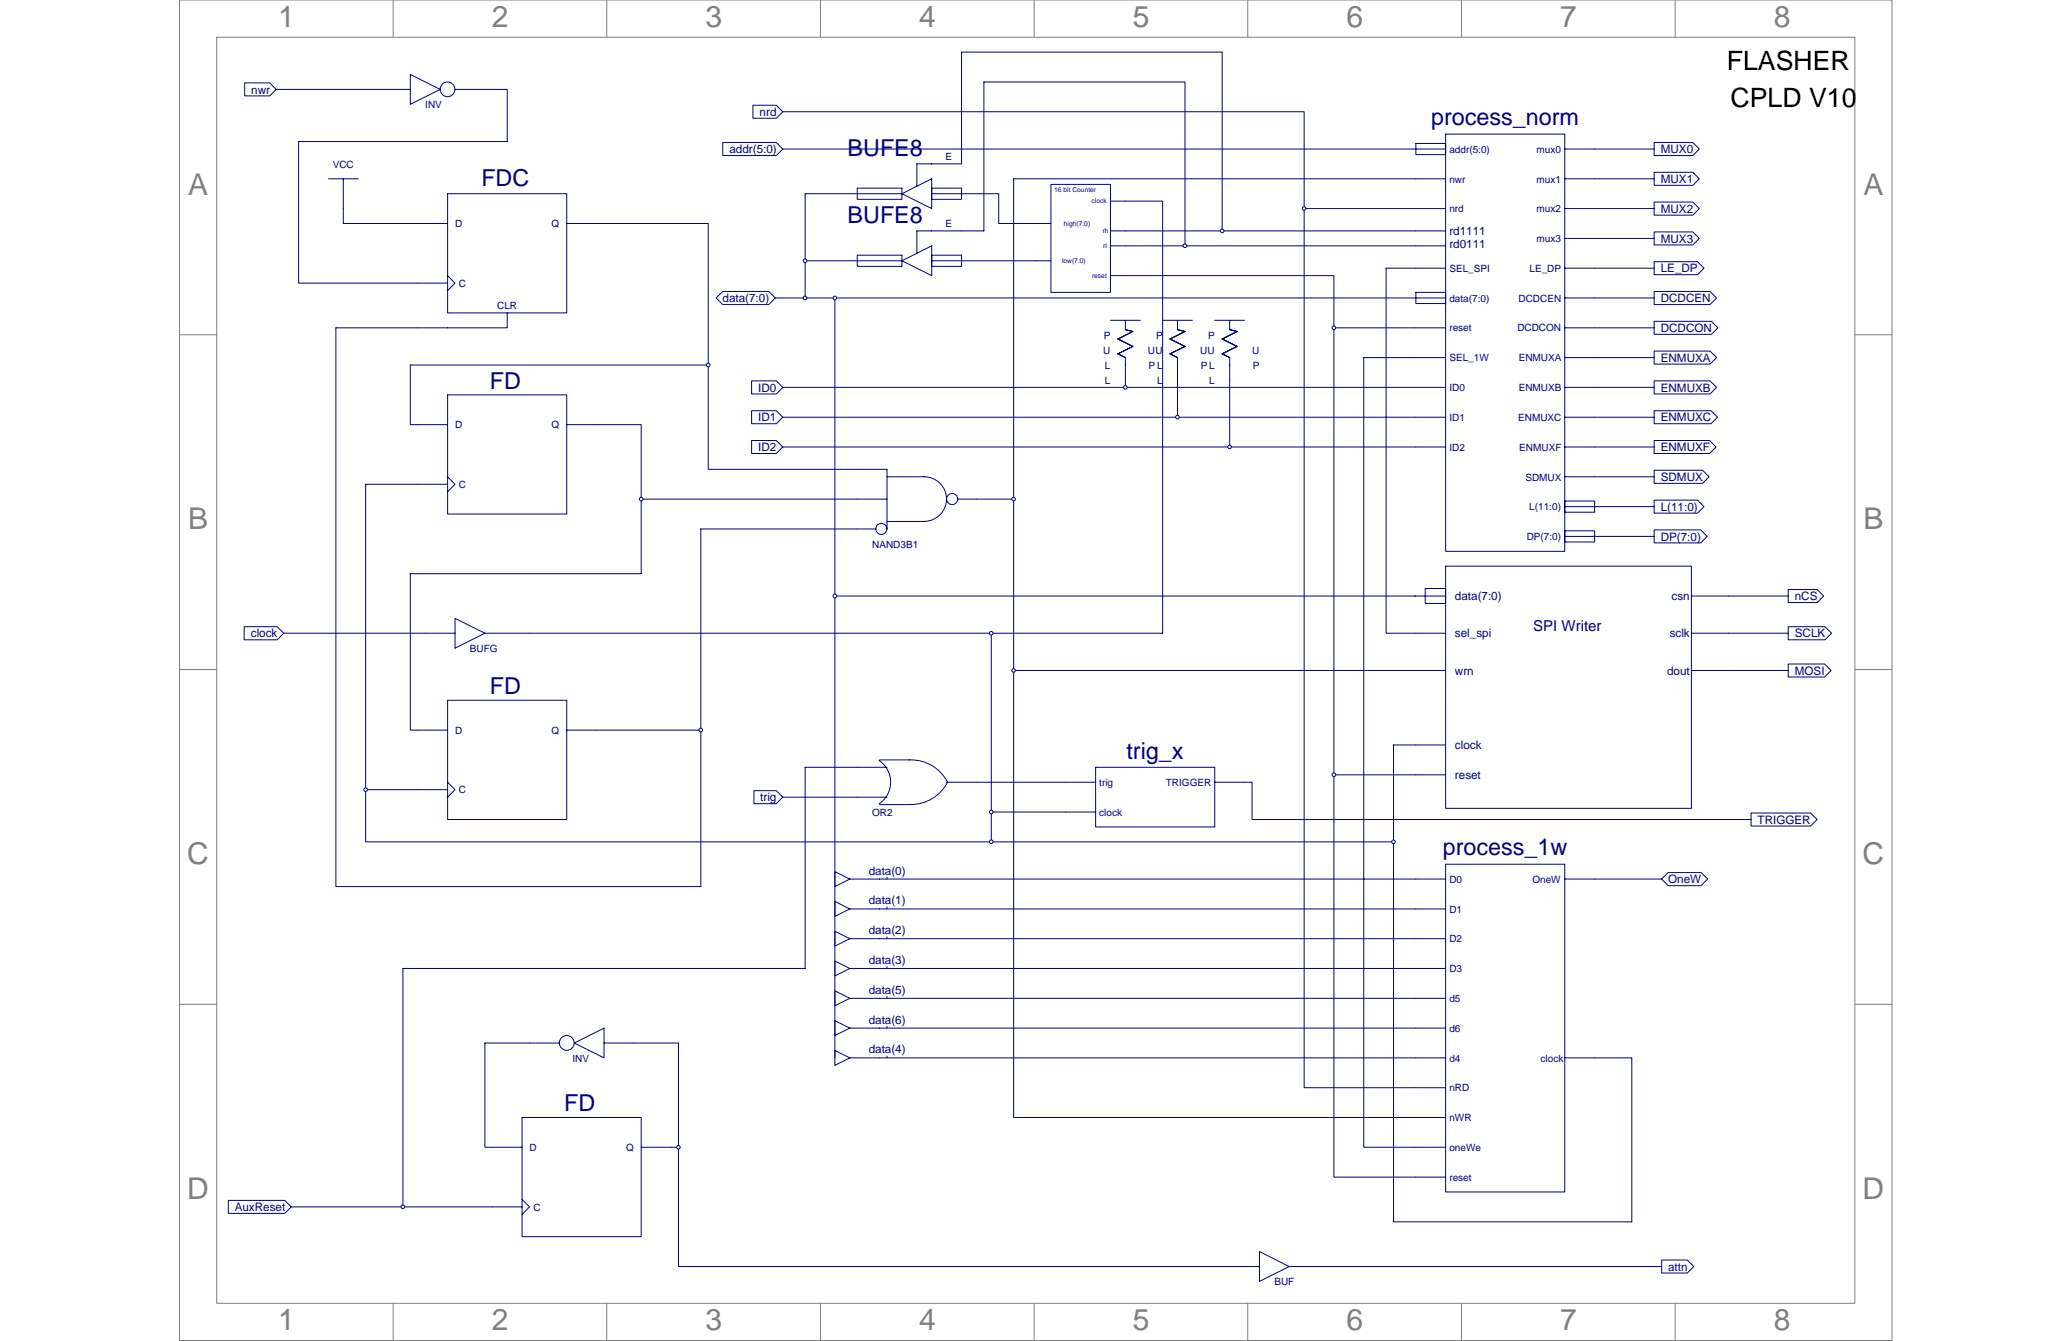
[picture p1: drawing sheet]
<svg xmlns="http://www.w3.org/2000/svg" width="432mm" height="279mm" viewBox="0 0 432 279" stroke-linecap="round" stroke-linejoin="round" font-family="sans-serif">
<g fill="none" stroke="#808080" stroke-width=".21">
<path d="M37.4 0h356.9v279.3h-356.9zM45.2 7.8h341.3v263.7h-341.3zM81.9 0v7.8M126.4 0v7.8M171 0v7.8M215.5 0v7.8M260 0v7.8M304.6 0v7.8M349.1 0v7.8M37.4 69.7h7.8M386.5 69.7h7.8M37.4 139.5h7.8"/>
<path d="M386.5 139.5h7.8M37.4 209.3h7.8M386.5 209.3h7.8M81.9 271.5v7.8M126.4 271.5v7.8M171 271.5v7.8M215.5 271.5v7.8M260 271.5v7.8M304.6 271.5v7.8M349.1 271.5v7.8"/>
</g>
<g fill="none" stroke="#000080" stroke-width=".21">
<path d="M163.1 31.1h138.2M295.1 29.9h6.2v2.3h-6.2zM295.1 37.3h6.2M301.3 27.9h24.8v87h-24.8zM326.1 31.1h18.6M326.1 37.3h18.6M295.1 43.5h6.2M295.1 48.1h6.2M295.1 51.2h6.2M301.3 55.9h-12.4v76h6.2M326.1 55.9h18.6M326.1 43.5h18.6"/>
<path d="M326.1 49.7h18.6M245.4 79.2v7.7M295.1 60.9h6.2v2.3h-6.2zM295.1 68.3h6.2M295.1 62.1h6.2M301.3 74.5h-17.1v164.5h17.1M326.1 68.3h18.6M326.1 74.5h18.6M326.1 62.1h18.6M163.1 86.9h138.2M295.1 80.7h6.2M295.1 93.1h6.2"/>
<path d="M326.1 86.9h18.6M326.1 99.3h18.6M326.1 80.7h18.6M326.1 93.1h18.6M326.1 104.4h6.2v2.3h-6.2zM326.1 110.6h6.2v2.3h-6.2zM326.1 105.6h18.6M326.1 111.8h18.6M259.4 163h1.5v7.8h104M174 181.6l3.1 1.6-3.1 1.5zM174 187.8l3.1 1.6-3.1 1.5zM174 194l3.1 1.6-3.1 1.5z"/>
<path d="M177.1 183.2h124.2M177.1 189.4h124.2M177.1 195.6h124.2M184.8 182.8v.4M184.8 189v.4M184.8 195.2v.4M301.3 180.1h24.8v68.2h-24.8zM326.1 183.2h20.2M174 200.2l3.1 1.6-3.1 1.5zM174 206.4l3.1 1.6-3.1 1.5zM174 212.7l3.1 1.5-3.1 1.6zM177.1 201.8h124.2"/>
<path d="M177.1 214.2h124.2M177.1 208h124.2M184.8 201.4v.4M184.8 207.6v.4M184.8 213.8v.4M295.1 226.6h6.2M295.1 232.8h6.2M295.1 220.4h6.2M326.1 220.4h6.2M295.1 245.3h6.2"/>
</g>
<circle cx="245.4" cy="86.9" r=".38" fill="#fff" stroke="#000080" stroke-width=".21"/>
<path d="M234.5 79.2v1.5M163.1 80.7h132" fill="none" stroke="#000080" stroke-width=".21"/>
<circle cx="234.5" cy="80.7" r=".38" fill="#fff" stroke="#000080" stroke-width=".21"/>
<path d="M256.3 79.2v13.9M163.1 93.1h132" fill="none" stroke="#000080" stroke-width=".21"/>
<circle cx="256.2" cy="93.1" r=".38" fill="#fff" stroke="#000080" stroke-width=".21"/>
<g fill="none" stroke="#000080" stroke-width=".21">
<path d="M150.6 29.7h11.2l1.3 1.4-1.3 1.3h-11.2zM156.9 21.9h4.9l1.3 1.4-1.3 1.3h-4.9zM344.7 29.7h8.1l1.3 1.4-1.3 1.3h-8.1zM344.7 35.9h8.1l1.3 1.4-1.3 1.3h-8.1zM344.7 48.3h8.1l1.3 1.4-1.3 1.3h-8.1zM344.7 42.1h8.1l1.3 1.4-1.3 1.3h-8.1zM344.7 54.5h9.1l1.3 1.4-1.3 1.3h-9.1zM156.6 79.4h5.2l1.3 1.3-1.3 1.4h-5.2zM231.4 66.7h6.2M234.5 66.7v2l1.6 .4-3.1 1.5 3.1 1.6-3.1 1.5 1.5 .8v4.7M242.3 66.7h6.2M245.4 66.7v2l1.6 .4-3.2 1.5 3.2 1.6-3.2 1.5 1.6 .8v4.7"/>
<path d="M253.2 66.7h6.2M256.3 66.7v2l1.5 .4-3.1 1.5 3.1 1.6-3.1 1.5 1.6 .8v4.7M344.7 60.7h11.7l1.3 1.4-1.3 1.4h-11.7zM344.7 67h12l1.3 1.3-1.3 1.4h-12zM344.7 73.2h11.7l1.3 1.3-1.3 1.4h-11.7zM344.7 79.4h11.7l1.3 1.3-1.3 1.4h-11.7zM124.3 88.5h9.3v15.5h51.2M156.6 85.6h5.2l1.3 1.3-1.3 1.4h-5.2zM156.6 91.8h5.2l1.3 1.3-1.3 1.4h-5.2zM178.6 97.8h6.2v12.4M184.8 99.3h7.8a4.6 4.6 0 0 1 4.7 4.7 4.6 4.6 0 0 1-4.7 4.6h-7.8M344.7 85.6h11.9l1.3 1.3-1.3 1.4h-11.9z"/>
<path d="M344.7 91.8h11.6l1.3 1.3-1.3 1.4h-11.6zM344.7 98h10.1l1.4 1.3-1.4 1.4h-10.1zM133.6 104v15.5h-48.1v32.6h1.6M178.6 110.2h3.9M199.6 104h3.9M344.7 104.2h9.1l1.3 1.4-1.3 1.3h-9.1zM344.7 110.4h9.7l1.4 1.4-1.4 1.3h-9.7zM157.1 164.7h4.7l1.3 1.4-1.3 1.3h-4.7zM163.1 166.1h15.5M346.3 183.2l1.3-1.4h6.9l1.4 1.4-1.4 1.3h-6.9z"/>
<circle cx="183.7" cy="110.2" r="1.15"/>
<circle cx="198.4" cy="104" r="1.15"/>
</g>
<circle cx="133.6" cy="104" r=".38" fill="#fff" stroke="#000080" stroke-width=".21"/>
<g fill="none" stroke="#000080" stroke-width=".21">
<path d="M51 17.3h5.2l1.4 1.3-1.4 1.4h-5.2zM57.6 18.6h27.9M85.5 15.5l6.2 3.1-6.2 3.1zM94.8 18.6h10.9v10.9h-43.5v29.5h31.1M71.5 43.5v3.1h21.8M93.3 40.4h24.8v24.8h-24.8zM93.3 57.4l1.5 1.6-1.5 1.5M118.1 46.6h6.2M105.7 65.2v3.1h-35.7v116.4h76v-32.6h-27.9M87.1 88.5h6.2M93.3 99.3l1.5 1.6-1.5 1.5M93.3 82.3h24.8v24.8h-24.8z"/>
<path d="M118.1 88.5h6.2M87.1 100.9h6.2M178.6 110.2h-32.6v41.9M87.1 152.1h6.2M93.3 145.9h24.8v24.9h-24.8zM87.1 164.5h6.2M93.3 163l1.5 1.5-1.5 1.6"/>
<circle cx="93.3" cy="18.6" r="1.54"/>
</g>
<circle cx="146" cy="152.1" r=".38" fill="#fff" stroke="#000080" stroke-width=".21"/>
<g fill="none" stroke="#000080" stroke-width=".21">
<path d="M68.5 37.3h6.2M71.5 37.3v6.2M124.3 46.6h23.3v29.5M87.1 88.5h-1.6v-12.4h62.1v21.7h31M59.1 131.9h35.7M94.8 128.8l6.2 3.1-6.2 3.1zM101 131.9h9.4M178.6 159.9h6.2M183.2 158.5a5.4 5.4 0 0 1 0 9M183.3 158.3h6.2a8.5 8.5 0 0 1 7.9 4.6M178.6 166.1h6.2M183.3 167.6h6.2"/>
<path d="M197.3 163h6.2M197.4 163a8.5 8.5 0 0 1-7.9 4.6"/>
</g>
<circle cx="147.6" cy="76" r=".38" fill="#fff" stroke="#000080" stroke-width=".21"/>
<g fill="none" stroke="#000080" stroke-width=".21">
<path d="M234.5 57.4h43.5v10.9h17.1M278 68.3v177h17.1M301.3 118h51.2v50.4h-51.2zM294.7 124.2h6.6M295.1 139.7h6.2M295.1 131.9h6.2M297 122.6h4.3v3.1h-4.3zM352.5 139.7h7.8M352.5 124.2h7.8M352.5 131.9h7.8M228.3 159.9h24.9v12.4h-24.9zM295.1 155.2h6.2"/>
<path d="M203.5 163h24.8M222.1 169.2h6.2M253.2 163h6.2M278 161.4h23.3M47.6 250.1h11.7l1.4 1.4-1.4 1.3h-11.7zM278 263.9h68.3"/>
</g>
<g fill="#fff" stroke="#000080" stroke-width=".21">
<circle cx="278" cy="68.3" r=".38"/>
<circle cx="278" cy="161.4" r=".38"/>
</g>
<path d="M163.1 23.3h108.7v20.2h23.3M271.8 43.5v183.1h23.3M360.3 139.7h12.4M360.3 131.9h12.4M360.3 124.2h12.4M372.7 138.3h7.5l1.4 1.4-1.4 1.4h-7.5zM372.7 130.6h7.6l1.4 1.3-1.4 1.4h-7.6zM372.7 122.8h6l1.3 1.4-1.3 1.3h-6zM364.9 169.4h12.4l1.4 1.4-1.4 1.3h-12.4z" fill="none" stroke="#000080" stroke-width=".21"/>
<circle cx="271.8" cy="43.5" r=".38" fill="#fff" stroke="#000080" stroke-width=".21"/>
<g fill="none" stroke="#000080" stroke-width=".21">
<path d="M116.6 217.3h-15.6v21.7h7.8M119.7 217.3l6.2-3.1v6.2zM125.9 217.3h15.5v46.6h114.9M108.8 232.8h24.8v24.9h-24.8zM133.6 239h7.8M102.6 251.5h6.2M108.8 249.9l1.6 1.6-1.6 1.5"/>
<circle cx="118.1" cy="217.3" r="1.55"/>
</g>
<circle cx="141.4" cy="239" r=".38" fill="#fff" stroke="#000080" stroke-width=".21"/>
<path d="M178.6 159.9h-10.8v41.9h-83.8v49.7M60.7 251.5h41.9" fill="none" stroke="#000080" stroke-width=".21"/>
<circle cx="84" cy="251.4" r=".38" fill="#fff" stroke="#000080" stroke-width=".21"/>
<g fill="none" stroke="#000080" stroke-width=".21">
<path d="M178.6 39.2h9.4v2.3h-9.4zM194.2 39.2h6.2v2.3h-6.2zM200.4 34.1h-9.3v4.7M219 38.4h12.4v22.5h-12.4zM167.8 54.3h10.8M188 40.4h-20.2v21.7M188 40.4l6.2-3.1v6.2zM194.2 40.4h6.2M200.4 54.3h18.6M215.9 46.6h3.1M231.4 41.9h3.1M231.4 57.4h3.1"/>
<path d="M231.4 48.1h3.1M231.4 51.2h3.1M161.6 62.1h133.5M174 62.1v62.1h121.1M50.9 130.6h6.9l1.3 1.3-1.3 1.4h-6.9zM174 124.2v96.2"/>
</g>
<g fill="#fff" stroke="#000080" stroke-width=".21">
<circle cx="167.8" cy="54.3" r=".38"/>
<circle cx="167.8" cy="62.1" r=".38"/>
<circle cx="174" cy="62.1" r=".38"/>
<circle cx="174" cy="124.2" r=".38"/>
</g>
<path d="M200.4 34.1v-23.2h54.3v37.2h40.4M178.6 53.2h9.4v2.3h-9.4zM178.6 54.3h9.4M188 54.3l6.2-3.1v6.2zM194.2 53.2h6.2v2.3h-6.2zM194.2 54.3h6.2M200.4 48.1h-9.3v4.7M234.5 48.1h20.2M149.2 62.1l1.4-1.4h9.6l1.4 1.4-1.4 1.4h-9.6z" fill="none" stroke="#000080" stroke-width=".21"/>
<circle cx="254.7" cy="48.1" r=".38" fill="#fff" stroke="#000080" stroke-width=".21"/>
<path d="M200.4 48.1h4.6v-31h42v34.1h48.1M234.5 51.2h12.5" fill="none" stroke="#000080" stroke-width=".21"/>
<circle cx="246.9" cy="51.2" r=".38" fill="#fff" stroke="#000080" stroke-width=".21"/>
<path d="M295.1 37.3h-83.9v66.7M203.5 104h7.7v128.8h83.9M211.2 139.7h83.9" fill="none" stroke="#000080" stroke-width=".21"/>
<g fill="#fff" stroke="#000080" stroke-width=".21">
<circle cx="211.2" cy="104" r=".38"/>
<circle cx="211.2" cy="139.7" r=".38"/>
</g>
<path d="M200.4 40.4h7.7v6.2h7.8M234.5 41.9h7.8v90h-131.9M87.1 100.9h-10.9v63.6h10.9M206.6 131.9v37.3h15.5M295.1 155.2h-4.7v20.2M76.2 164.5v10.9h214.2v79.2h49.7v-34.2h-7.8M206.6 169.2v6.2M256.3 263.9h6.2M262.5 260.8l6.2 3.1-6.2 3.1zM268.7 263.9h9.3M346.3 262.5h5.3l1.4 1.4-1.4 1.3h-5.3z" fill="none" stroke="#000080" stroke-width=".21"/>
<g fill="#fff" stroke="#000080" stroke-width=".21">
<circle cx="76.2" cy="164.5" r=".38"/>
<circle cx="206.6" cy="131.9" r=".38"/>
<circle cx="206.6" cy="169.2" r=".38"/>
<circle cx="206.6" cy="175.4" r=".38"/>
<circle cx="290.4" cy="175.4" r=".38"/>
</g>
<path d="M174 218.9l3.1 1.5-3.1 1.6zM177.1 220.4h118M184.8 220v.4" fill="none" stroke="#000080" stroke-width=".21"/>
<g font-size="6.3" fill="#808080">
<text x="58" y="5.7">1</text>
<text x="102.5" y="5.7">2</text>
<text x="147" y="5.7">3</text>
<text x="191.6" y="5.7">4</text>
<text x="236.1" y="5.7">5</text>
<text x="280.6" y="5.7">6</text>
<text x="325.1" y="5.7">7</text>
<text x="369.7" y="5.7">8</text>
<text x="39.2" y="40.6">A</text>
<text x="388.3" y="40.6">A</text>
<text x="39.2" y="110.3">B</text>
<text x="388.3" y="110.3">B</text>
<text x="39" y="180.1">C</text>
<text x="388.2" y="180.1">C</text>
<text x="39" y="249.8">D</text>
<text x="388.2" y="249.8">D</text>
<text x="58" y="277.2">1</text>
<text x="102.5" y="277.2">2</text>
<text x="147" y="277.2">3</text>
<text x="191.6" y="277.2">4</text>
<text x="236.1" y="277.2">5</text>
<text x="280.6" y="277.2">6</text>
<text x="325.1" y="277.2">7</text>
<text x="369.7" y="277.2">8</text>
</g>
<g font-size="5.6">
<text x="359.9" y="14.6">FLASHER</text>
<text x="360.6" y="22.3">CPLD V10</text>
</g>
<g font-size="4.9" fill="#000080">
<text x="298.2" y="26.1">process_norm</text>
<text x="176.6" y="32.5">BUFE8</text>
<text x="100.3" y="38.7">FDC</text>
<text x="176.6" y="46.5">BUFE8</text>
<text x="102.1" y="81">FD</text>
<text x="102.1" y="144.7">FD</text>
<text x="234.8" y="158.1">trig_x</text>
<text x="300.7" y="178.2">process_1w</text>
<text x="117.6" y="231.6">FD</text>
</g>
<text font-size="3.1" fill="#000080" x="319.5" y="131.6">SPI Writer</text>
<g font-size="2.4" fill="#000080">
<text x="52.4" y="19.5">nwr</text>
<text x="158.3" y="24.2">nrd</text>
<text x="152" y="31.9">addr(5:0)</text>
<text x="346.1" y="31.9">MUX0</text>
<text x="346.1" y="38.1">MUX1</text>
<text x="346.1" y="44.3">MUX2</text>
<text x="302" y="49">rd1111</text>
<text x="302" y="51.7">rd0111</text>
<text x="346.1" y="50.5">MUX3</text>
<text x="346.1" y="56.7">LE_DP</text>
<text x="150.6" y="63">data(7:0)</text>
<text x="346.1" y="63">DCDCEN</text>
<text x="346.1" y="69.2">DCDCON</text>
<text x="346.1" y="75.4">ENMUXA</text>
<text x="158" y="81.6">ID0</text>
<text x="346.1" y="81.6">ENMUXB</text>
<text x="158" y="87.8">ID1</text>
<text x="346.1" y="87.8">ENMUXC</text>
<text x="158" y="94">ID2</text>
<text x="346.1" y="94">ENMUXF</text>
<text x="346.1" y="100.2">SDMUX</text>
<text x="346.1" y="106.4">L(11:0)</text>
<text x="346.1" y="112.6">DP(7:0)</text>
<text x="303.2" y="125.1">data(7:0)</text>
<text x="348.4" y="125.1">csn</text>
<text x="374" y="125.1">nCS</text>
<text x="52.3" y="132.8">clock</text>
<text x="303.2" y="132.8">sel_spi</text>
<text x="348" y="132.8">sclk</text>
<text x="374" y="132.8">SCLK</text>
<text x="303.2" y="140.6">wrn</text>
<text x="347.4" y="140.6">dout</text>
<text x="374" y="140.6">MOSI</text>
<text x="303.2" y="156.1">clock</text>
<text x="158.4" y="167">trig</text>
<text x="303.2" y="162.3">reset</text>
<text x="366.3" y="171.6">TRIGGER</text>
<text x="181" y="182.2">data(0)</text>
<text x="347.6" y="184">OneW</text>
<text x="181" y="188.4">data(1)</text>
<text x="181" y="194.7">data(2)</text>
<text x="181" y="200.9">data(3)</text>
<text x="181" y="207.1">data(5)</text>
<text x="181" y="213.3">data(6)</text>
<text x="181" y="219.5">data(4)</text>
<text x="48.9" y="252.3">AuxReset</text>
<text x="347.6" y="264.8">attn</text>
</g>
<g font-size="2.1" fill="#000080">
<text x="88.6" y="22.5">INV</text>
<text x="69.3" y="34.9">VCC</text>
<text x="197.1" y="33.4">E</text>
<text x="302" y="31.8">addr(5:0)</text>
<text x="320.2" y="31.8">mux0</text>
<text x="302" y="38">nwr</text>
<text x="320.2" y="38">mux1</text>
<text x="94.8" y="47.3">D</text>
<text x="115" y="47.3">Q</text>
<text x="197.1" y="47.3">E</text>
<text x="302" y="44.2">nrd</text>
<text x="320.2" y="44.2">mux2</text>
<text x="320.2" y="50.4">mux3</text>
<text x="95.6" y="59.8">C</text>
<text x="302" y="56.7">SEL_SPI</text>
<text x="318.7" y="56.7">LE_DP</text>
<text x="103.6" y="64.4">CLR</text>
<text x="302" y="62.9">data(7:0)</text>
<text x="316.4" y="62.9">DCDCEN</text>
<text x="230" y="70.6">P</text>
<text x="240.9" y="70.6">P</text>
<text x="251.8" y="70.6">P</text>
<text x="302" y="69.1">reset</text>
<text x="316.2" y="69.1">DCDCON</text>
<text x="229.9" y="73.7">U</text>
<text x="230.3" y="76.8">L</text>
<text x="239.2" y="73.7">UU</text>
<text x="239.4" y="76.8">P L</text>
<text x="250.1" y="73.7">UU</text>
<text x="250.2" y="76.8">P L</text>
<text x="261" y="73.7">U</text>
<text x="261.1" y="76.8">P</text>
<text x="302" y="75.3">SEL_1W</text>
<text x="316.5" y="75.3">ENMUXA</text>
<text x="230.3" y="79.9">L</text>
<text x="241.1" y="79.9">L</text>
<text x="252" y="79.9">L</text>
<text x="302" y="81.5">ID0</text>
<text x="316.5" y="81.5">ENMUXB</text>
<text x="94.8" y="89.3">D</text>
<text x="115" y="89.3">Q</text>
<text x="302" y="87.7">ID1</text>
<text x="316.4" y="87.7">ENMUXC</text>
<text x="302" y="93.9">ID2</text>
<text x="316.6" y="93.9">ENMUXF</text>
<text x="95.6" y="101.7">C</text>
<text x="317.9" y="100.1">SDMUX</text>
<text x="318.7" y="106.3">L(11:0)</text>
<text x="318.2" y="112.5">DP(7:0)</text>
<text x="181.8" y="114.1">NAND3B1</text>
<text x="97.9" y="135.8">BUFG</text>
<text x="94.8" y="152.9">D</text>
<text x="115" y="152.9">Q</text>
<text x="95.6" y="165.3">C</text>
<text x="229.1" y="163.8">trig</text>
<text x="243" y="163.8">TRIGGER</text>
<text x="181.8" y="170">OR2</text>
<text x="229.1" y="170">clock</text>
<text x="302" y="183.9">D0</text>
<text x="319.3" y="183.9">OneW</text>
<text x="302" y="190.1">D1</text>
<text x="302" y="196.4">D2</text>
<text x="302" y="202.6">D3</text>
<text x="302" y="208.8">d5</text>
<text x="302" y="215">d6</text>
<text x="119.3" y="221.2">INV</text>
<text x="302" y="221.2">d4</text>
<text x="321.1" y="221.2">clock</text>
<text x="302" y="227.4">nRD</text>
<text x="302" y="233.6">nWR</text>
<text x="110.4" y="239.8">D</text>
<text x="130.5" y="239.8">Q</text>
<text x="302" y="239.8">oneWe</text>
<text x="302" y="246">reset</text>
<text x="111.1" y="252.2">C</text>
<text x="265.6" y="267.8">BUF</text>
</g>
<g font-size="1.4" fill="#000080">
<text x="219.7" y="40.1">16 bit Counter</text>
<text x="221.7" y="47.1">high(7:0)</text>
<text x="227.5" y="42.4">clock</text>
<text x="229.8" y="48.6">rh</text>
<text x="229.9" y="51.7">rl</text>
<text x="221.3" y="54.8">low(7:0)</text>
<text x="227.6" y="57.9">reset</text>
</g>
</svg>
